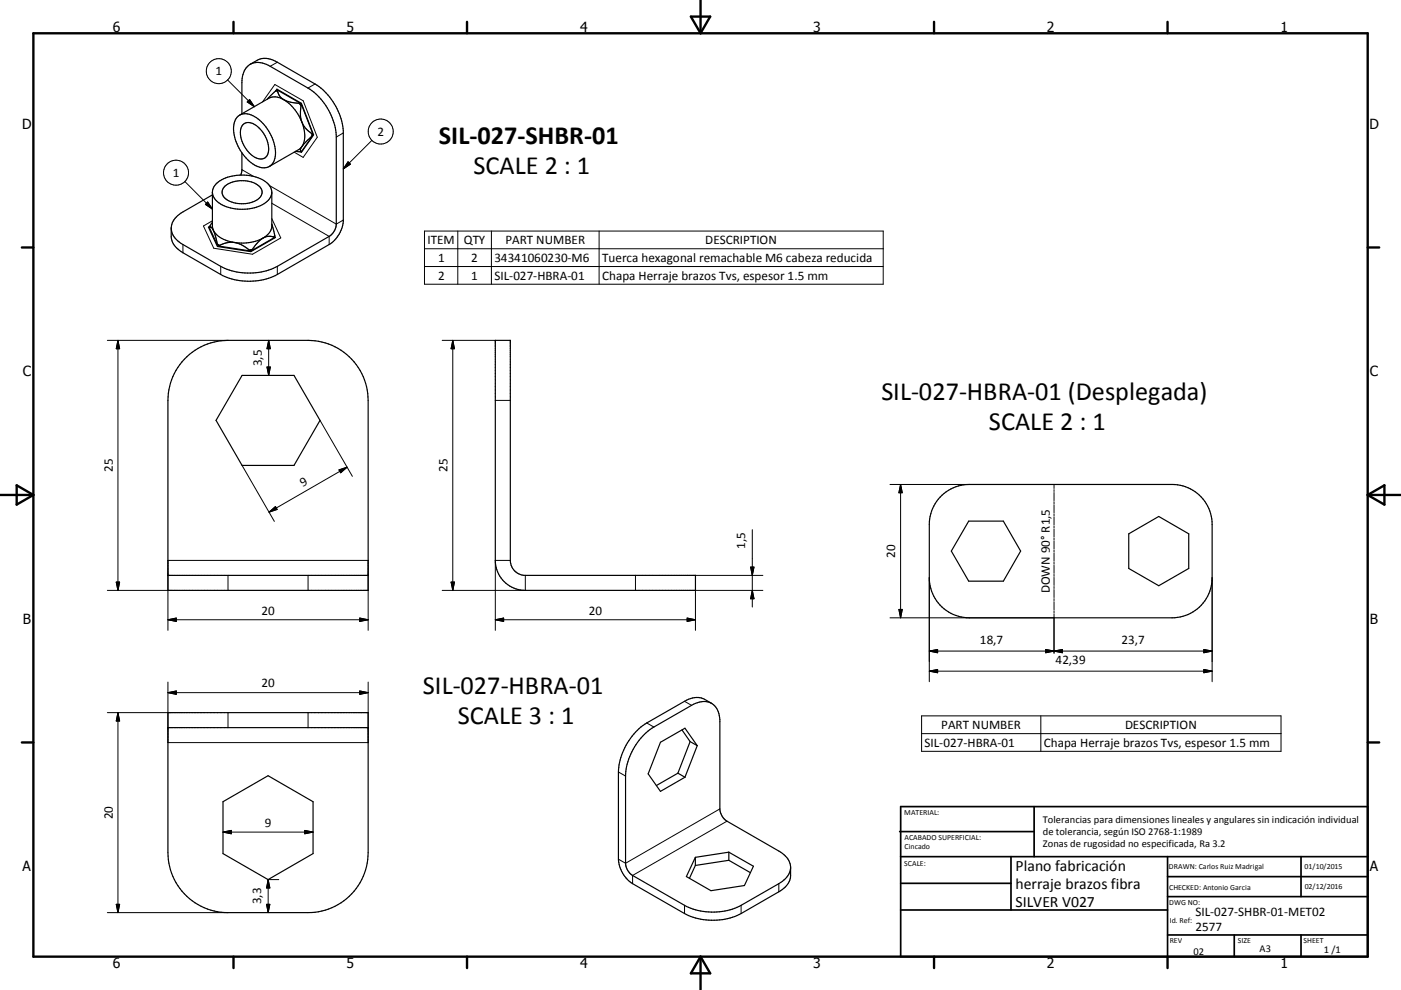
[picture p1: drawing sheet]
<svg xmlns="http://www.w3.org/2000/svg" width="420mm" height="297mm" viewBox="0 0 420 297" stroke-linecap="round" stroke-linejoin="round" font-family="sans-serif">
<g fill="none" stroke="#000" stroke-width=".36">
<path d="M75 19.3l2.1-1.2a6 6 0 0 1 6 .6l11.3 6.5a18.9 18.9 0 0 1 8.5 14v27.3a9.3 9.3 0 0 1-4.2 6.9l-15.6 8.9a18.7 18.7 0 0 1-16.9 0l-11.4-6.5a6.1 6.1 0 0 1-3.5-4.9v-2.7a6.1 6.1 0 0 1 3.5-4.6l8.9-5.1M71.1 35.2a3.9 3.9 0 0 1 5.2-.2 13.1 13.1 0 0 1 6.1 12.6 3.5 3.5 0 0 1-5.6 2.2 13.3 13.3 0 0 1-6.6-12.9zM72.5 34.1v-9.3a5.3 5.3 0 0 1 4.1-6 7 7 0 0 1 4.4 1.1l11.3 6.5a18.7 18.7 0 0 1 8.5 14.7v26.1a4.7 4.7 0 0 1-2.1 3.7l-15.6 9a18.9 18.9 0 0 1-16.9 0l-11.4-6.5a6.3 6.3 0 0 1-3.5-4.7M72.8 37.4a3.2 3.2 0 0 1 4.4 .6 8.1 8.1 0 0 1 2.9 8.6 2.66 2.66 0 0 1-4.1 .3 8.5 8.5 0 0 1-3.6-8.8zM82.6 27.3l-2.5 2.4M82.6 27.3l.4-.6 7.4 4.3 3.6 9.5-3.6 5.2-.4-.2M83.2 27.3h-.6M83.2 27.3l.7 1.5 1.2 1.1M83.4 27.2l-.8 .1M83.4 27.2l-.2 .1M83.4 27.2l6.4 3.7M85.1 29.9l2.1 .8 2.4 .3"/>
<path d="M85.1 29.9a14.1 14.1 0 0 1 5.4 6.8M85.1 29.9a4.4 4.4 0 0 0-4.5-.4l-8.7 5M89.6 31l.7 .8M89.8 30.9l.7 .7M89.8 30.9l-.2 .1M90.3 31.8a10.1 10.1 0 0 0 .2 4.9M90.5 31.6l-.2 .2M90.5 31.6l3.2 8.3M90.5 36.7l1.1 1.8 1.9 1.6M90.5 36.7a8.3 8.3 0 0 1 0 7.2M93.7 39.9v.9M93.7 39.9l-.2 .2"/>
<path d="M63.7 57.7v10.1l.2 1M64.7 55.3a13 13 0 0 1 13.3-1.7 4.6 4.6 0 0 1 3.4 4.9 7.5 7.5 0 0 1-6.5 4.1 11.8 11.8 0 0 1-10.4-2.8 3.3 3.3 0 0 1 .2-4.5zM67.5 55.8a8.7 8.7 0 0 1 10.4 .2 2.51 2.51 0 0 1-1.2 4.2 8.7 8.7 0 0 1-9.6-1.1 2.33 2.33 0 0 1 .4-3.3zM72.5 45.9v5.3l-.4 1.3M81.5 57.7v10.1a4.5 4.5 0 0 1-2.6 3.6M88.6 45.4l1.7 .1M90.5 43.9a1.04 1.04 0 0 0-.2 1.6M90.5 43.9l-1 1-8.7 5M93.5 40.1v.8M93.5 40.9l-3 3M93.7 40.8l-.2 .1M93.7 40.8l-3.4 4.7"/>
<path d="M62.8 68.1l2.4 5.4M62.8 68.1l.6 .2 .4 .5M62.9 67.9l-.4 .3 2.7 5.7 10 1.6 7.4-4.2-.2-.5M63.7 66.7l-.9 1.4M63.8 68.8l.2 .3M64 69.1l1.2 4.1M64 69.1a7.9 7.9 0 0 0 6.3 3.6M65.2 73.5l.7 .4M65.2 73.2l.7 .4M65.2 73.2v.3M65.9 73.6v.3M65.9 73.9l8.8 1.3"/>
<path d="M70.3 72.7l2.1 .7 2.3 1.6M70.3 72.7a7.2 7.2 0 0 0-4.4 .9M74.7 75v.2M75.6 75.1l-.9 .1M75.6 74.8v.3M75.6 74.8l-.9 .2M78.9 71.4l-1.6 1.3-1.7 2.1M78.9 71.4a13.6 13.6 0 0 1-8.6 1.3M81.5 67.2l.9 3.4M82.1 71.1v.3M82.1 71.4l-6.5 3.7M82.1 71.1a3.7 3.7 0 0 0-3.2 .3"/>
<path d="M82.4 70.8l-.3 .6M82.4 70.6v.2M82.4 70.6l-.3 .5M55.3 107.8a17.9 17.9 0 0 1 13.1-5.7h24a18.1 18.1 0 0 1 18 18v57h-60.1v-57a18.1 18.1 0 0 1 5-12.3zM72.6 112.6h15.5l7.8 13.5-7.8 13.5h-15.5l-7.8-13.5zM148.5 102.1h4.5v66a4.5 4.5 0 0 0 4.5 4.5h51v4.5h-51a9 9 0 0 1-9-9zM282.4 148.6a12 12 0 0 1 8.2-3.3h60.8a12 12 0 0 1 12 12v16a12 12 0 0 1-12 12.1h-60.8a12 12 0 0 1-12-12.1v-16a12 12 0 0 1 3.8-8.7zM290.4 156.3h10.4l5.2 9-5.2 9.1h-10.4l-5.2-9.1zM50.3 172.6h60.1M338.4 160.2l9-5.3 9 5.3v10.3l-9 5.2-9-5.2zM50.3 213.8h60.1v42a18 18 0 0 1-18 18h-24a18 18 0 0 1-18.1-18zM50.3 218.3h60.1"/>
<path d="M204.5 219l2.4 3.5M213.3 211l-2.1-1.2a6 6 0 0 0-6 .6l-11.3 6.5a18.7 18.7 0 0 0-8.5 14.7v26.2a9.4 9.4 0 0 0 4.3 7.3l15.5 9a18.9 18.9 0 0 0 17 0l11.3-6.6a6 6 0 0 0 3.5-4.8v-2.7a6 6 0 0 0-3.5-4.7l-15.5-8.9a4.7 4.7 0 0 1-2.2-3.7v-26.8a5 5 0 0 0-4.6-5.5l-1.6 .3-1.7 .6-11.9 6.8a18.7 18.7 0 0 0-8.5 14.7v26.2a4.6 4.6 0 0 0 2.2 3.6l15.5 9a18.7 18.7 0 0 0 17 0l11.3-6.5a6.3 6.3 0 0 0 3.5-4.7M203.2 232l-6.4 3.7M203.2 232l2.2 1.2M206.9 222.5l-3.7 9.5M206.9 222.5l2.1 1.2M209 223.7l-3.6-5.2-7.4 4.2-3.7 9.5 3.7 5.2 7.4-4.2M209 223.7l-3.6 9.5M66.9 240.5l13.5-7.8 13.5 7.8v15.6l-13.5 7.8-13.5-7.8zM208.5 259.6l-1.8 3.9M208.5 257.2v2.4M218.5 258.1l6.5 3.7"/>
<path d="M218.5 258.1l-10 1.5M218.5 255.7l7.4 4.2-2.7 5.8-10.1 1.5-7.3-4.2 2.7-5.8M218.5 255.7v2.4M218.5 255.7l-10 1.5"/>
</g>
<g fill="none" stroke="#000" stroke-width=".3">
<path d="M83.1 18.7l-2.1 1.2M68.2 24l8.1 8M74.8 29.9l1.5 2.1-2.2-1.4zM78.7 30.6l3.7-5.2 8.5 4.8 4.2 11-4.2 6-2.7-1.6M94.4 25.2l-2.1 1.2M102.9 39.9l-2.1 1.2M55.4 54.5l8.3 8.2M72.5 50.9l3.5 2M80.8 55.7l20 11.5 2.1-1.2M104.4 48.5l.7 .8-2.2 1.4zM111.5 42.1l-8.6 8.6M54.8 73.4v2.4"/>
<path d="M62.3 60.6l1.4 2.1-2.1-1.4zM66.2 79.9v2.4M81.5 61l17.2 9.9v2.5M81.5 65.6l2.7 5.8-8.5 4.9-11.6-1.8-3.1-6.7 2.7-1.6M83.1 79.9v2.4M127.3 69.3h137.5v16h-137.5zM127.3 74.6h137.5M127.3 80h137.5M137.2 69.3v16M147.3 69.3v16M179.6 69.3v16M32.2 102.1h36.2"/>
<path d="M35.4 102.1v75M35.4 102.1l.5 2.5h-1zM80 110.1h1.1l-.6 2.5zM80.5 102.1l.6 2.5h-1.1zM80.5 102.1v10.5M132.6 102.1h15.9M135.7 102.1l.6 2.5h-1.1zM135.7 102.1v75M72.6 139.6l9.7 16.8M95.9 126.1l9.7 16.8M148.5 120.1h4.5M80.7 153.6l1.9-1.6 .5 .8z"/>
<path d="M101.6 141l2.4-.8-1.9 1.6zM104 140.2l-23.3 13.4M225.5 158.9v23.2M266.8 145.3h49.2v1.3M270 145.3v40.1M270 145.3l.5 2.5h-1zM316 146.9v.6M316 147.8v2.4M316 150.5v.6M316 151.4v2.4M316 154.1v.6M316 155v2.5"/>
<path d="M316 157.8v.6M316 158.7v2.4M32.2 177.1h18.1M34.9 174.6h1l-.5 2.5zM68.4 172.6v4.5M92.4 172.6v4.5M135.2 174.6h1.1l-.6 2.5zM153 168.1h-4.5v21M157.5 172.6v4.5h-24.9M190.5 172.6v4.5M208.5 172.6h20.2M225 170.1h1.1l-.6 2.5z"/>
<path d="M225.5 177.1l.6 2.5h-1.1zM228.7 177.1h-20.2v12M278.6 173.3v31.2M316 161.4v.6M316 162.3v2.4M316 165v.6M316 165.9v2.5M316 168.7v.6M316 169.6v2.4M316 172.3v.6M316 173.2v2.4M316 176v.6"/>
<path d="M316 176.9v2.4M316 179.6v.6M363.4 173.3v31.2M50.3 189.1v-21h60.1v21M50.3 185.9h60.1M50.3 185.9l2.6-.5v1zM107.9 185.4l2.5 .5-2.5 .5zM148.5 185.9h60M148.5 185.9l2.5-.5v1zM206 185.4l2.5 .5-2.5 .5zM266.8 185.4h49.2M269.5 182.8h1l-.5 2.6z"/>
<path d="M278.6 195.3h84.8M278.6 195.3l2.5-.5v1zM313.5 194.8l2.5 .5-2.5 .5zM316 180.5v2.4M316 183.2v.6M316 184.1v11.9M316 195.3l2.5-.5v1zM360.9 194.8l2.5 .5-2.5 .5zM32.2 213.8h18.1M35.4 213.8v60M35.4 213.8l.5 2.5h-1zM50.3 204.6v18.2h60.1v-18.2"/>
<path d="M50.3 207.8l2.6-.5v1zM50.3 207.8h60.1M68.4 213.8v4.5M92.4 213.8v4.5M107.9 207.3l2.5 .5-2.5 .5zM193.9 216.9l2.1 1.2M205.2 210.4l2.1 1.2M276.3 214.8h107.8v10.6h-107.8zM278.6 201.4l2.5-.6v1zM278.6 201.4h84.8M312 214.8v10.6M360.9 200.8l2.5 .6-2.5 .4z"/>
<path d="M185.4 231.6l2.1 1.2M276.3 220.1h107.8M66.9 249.6h27M66.9 249.6l2.4-.5v1zM91.4 249.1l2.5 .5-2.5 .5zM215.8 242.7l-28.3 16.3-2.1-1.2M218 246.4l-28.3 16.2v2.5M32.2 273.8h36.2M34.9 271.3h1l-.5 2.5zM79.9 271.3h1l-.5 2.5zM80.4 263.9h3.2M80.4 263.9v9.9"/>
<path d="M80.4 263.9l.5 2.5h-1zM205.2 271.6v2.5M222.2 271.6v2.5M233.5 265.1v2.4"/>
<circle cx="65.6" cy="21.4" r="3.8"/>
<circle cx="114.1" cy="39.5" r="3.8"/>
<circle cx="52.8" cy="51.8" r="3.8"/>
</g>
<g fill="none" stroke="#000" stroke-width=".71">
<path d="M10 10h400v277h-400zM70 6.6v3.4M140 6.6v3.4M207.1 5h5.8l-2.9 5zM210 0v10M280 6.6v3.4M350 6.6v3.4M6.6 74.2h3.4M410 74.2h3.5M0 148.5h10M5 145.6l5 2.9-5 2.9zM410 148.5h10.1"/>
<path d="M410 148.5l5.1-2.9v5.8zM6.6 222.7h3.4M410 222.7h3.5M70 287v3.4M140 287v3.4M210 287v10M210 287l2.9 5h-5.8zM280 287v3.4M350 287v3.4"/>
</g>
<g fill="none" stroke="#000" stroke-width=".51">
<path d="M269.7 249.5h40.3M270 242h140v45h-140zM270 257h140M303.1 257v16M310 242v15M350 257v30M390.1 257v12M270 265h33.1M270 273h80M350 269h60M350 263h60M350 280.5h60"/>
<path d="M370 280.5v6.5M390.1 280.5v6.5"/>
</g>
<g fill="#000" stroke="#000" stroke-width=".3">
<path d="M74.8 29.9l1.5 2.1-2.2-1.4zM104.4 48.5l.7 .8-2.2 1.4zM62.3 60.6l1.4 2.1-2.1-1.4zM35.4 102.1l.5 2.5h-1zM80 110.1h1.1l-.6 2.5zM80.5 102.1l.6 2.5h-1.1zM135.7 102.1l.6 2.5h-1.1zM80.7 153.6l1.9-1.6 .5 .8zM101.6 141l2.4-.8-1.9 1.6zM270 145.3l.5 2.5h-1zM34.9 174.6h1l-.5 2.5zM135.2 174.6h1.1l-.6 2.5z"/>
<path d="M225 170.1h1.1l-.6 2.5zM225.5 177.1l.6 2.5h-1.1zM50.3 185.9l2.6-.5v1zM107.9 185.4l2.5 .5-2.5 .5zM148.5 185.9l2.5-.5v1zM206 185.4l2.5 .5-2.5 .5zM269.5 182.8h1l-.5 2.6zM278.6 195.3l2.5-.5v1zM313.5 194.8l2.5 .5-2.5 .5zM316 195.3l2.5-.5v1zM360.9 194.8l2.5 .5-2.5 .5zM35.4 213.8l.5 2.5h-1z"/>
<path d="M50.3 207.8l2.6-.5v1zM107.9 207.3l2.5 .5-2.5 .5zM278.6 201.4l2.5-.6v1zM360.9 200.8l2.5 .6-2.5 .4zM66.9 249.6l2.4-.5v1zM91.4 249.1l2.5 .5-2.5 .5zM34.9 271.3h1l-.5 2.5zM79.9 271.3h1l-.5 2.5zM80.4 263.9l.5 2.5h-1z"/>
</g>
<g font-size="7.9">
<text x="131.6" y="43.3">SIL-027-SHBR-01</text>
<text x="142" y="52.2">SCALE 2 : 1</text>
<text x="264.2" y="120.1">SIL-027-HBRA-01 (Desplegada)</text>
<text x="296.5" y="129.1">SCALE 2 : 1</text>
<text x="126.7" y="208.2">SIL-027-HBRA-01</text>
<text x="137.2" y="217.2">SCALE 3 : 1</text>
</g>
<g font-size="4.7">
<text x="304.5" y="261.2">Plano fabricación</text>
<text x="304.5" y="266.6">herraje brazos fibra</text>
<text x="304.5" y="272">SILVER V027</text>
</g>
<g font-size="4.2">
<text x="33.9" y="9.6">6</text>
<text x="103.9" y="9.6">5</text>
<text x="173.9" y="9.6">4</text>
<text x="243.8" y="9.6">3</text>
<text x="313.9" y="9.6">2</text>
<text x="383.9" y="9.6">1</text>
<text x="6.7" y="38.7">D</text>
<text x="410.5" y="38.7">D</text>
<text x="6.9" y="112.9">C</text>
<text x="410.7" y="112.9">C</text>
<text x="6.9" y="187.1">B</text>
<text x="410.7" y="187.1">B</text>
<text x="6.8" y="261.4">A</text>
<text x="410.7" y="261.4">A</text>
<text x="33.9" y="290.4">6</text>
<text x="103.9" y="290.4">5</text>
<text x="173.9" y="290.4">4</text>
<text x="243.8" y="290.4">3</text>
<text x="313.9" y="290.4">2</text>
<text x="383.9" y="290.4">1</text>
</g>
<g font-size="3.9">
<text x="64.6" y="22.6">1</text>
<text x="113.2" y="40.7">2</text>
<text x="51.8" y="53.1">1</text>
<text x="128.2" y="73.2">ITEM</text>
<text x="139" y="73.2">QTY</text>
<text x="151.6" y="73.2">PART NUMBER</text>
<text x="211.4" y="73.2">DESCRIPTION</text>
<text x="131.3" y="78.6">1</text>
<text x="131.3" y="83.9">2</text>
<text x="141.3" y="78.6">2</text>
<text x="141.3" y="83.9">1</text>
<text x="148.3" y="78.6">34341060230-M6</text>
<text x="148.3" y="83.9">SIL-027-HBRA-01</text>
<text x="180.5" y="78.7">Tuerca hexagonal remachable M6 cabeza reducida</text>
<text x="180.5" y="84">Chapa Herraje brazos Tvs, espesor 1.5 mm</text>
<text x="78.5" y="109.9" transform="rotate(-90 78.5 109.9)">3,5</text>
<text x="33.8" y="141.6" transform="rotate(-90 33.8 141.6)">25</text>
<text x="134.2" y="141.6" transform="rotate(-90 134.2 141.6)">25</text>
<text x="90.8" y="146" transform="rotate(-30 90.8 146)">9</text>
<text x="223.4" y="164.6" transform="rotate(-90 223.4 164.6)">1,5</text>
<text x="268.4" y="167.3" transform="rotate(-90 268.4 167.3)">20</text>
<text x="314.7" y="178" transform="rotate(-90 314.7 178)">DOWN 90° R1,5</text>
<text x="78.4" y="184.4">20</text>
<text x="176.5" y="184.4">20</text>
<text x="293.8" y="193.3">18,7</text>
<text x="336.2" y="193.3">23,7</text>
<text x="316.5" y="199.2">42,39</text>
<text x="78.4" y="206.2">20</text>
<text x="282.2" y="218.7">PART NUMBER</text>
<text x="337.3" y="218.7">DESCRIPTION</text>
<text x="277.2" y="224">SIL-027-HBRA-01</text>
<text x="312.9" y="224">Chapa Herraje brazos Tvs, espesor 1.5 mm</text>
<text x="33.8" y="245.8" transform="rotate(-90 33.8 245.8)">20</text>
<text x="79.4" y="248.1">9</text>
<text x="78.3" y="271.4" transform="rotate(-90 78.3 271.4)">3,3</text>
<text x="358.4" y="274.9">SIL-027-SHBR-01-MET02</text>
<text x="358.4" y="279.4">2577</text>
</g>
<g font-size="3.1">
<text x="312.7" y="246.8">Tolerancias para dimensiones lineales y angulares sin indicación individual</text>
<text x="312.7" y="250.4">de tolerancia, según ISO 2768-1:1989</text>
<text x="312.7" y="254">Zonas de rugosidad no especificada, Ra 3.2</text>
<text x="357.8" y="286.5">02</text>
<text x="377.6" y="285.6">A3</text>
<text x="396.9" y="285.9">1 /1</text>
</g>
<g font-size="2.4">
<text x="271.1" y="244.4">MATERIAL:</text>
<text x="271.2" y="252">ACABADO SUPERFICIAL:</text>
<text x="271.2" y="254.7">Cincado</text>
<text x="271.1" y="259.7">SCALE:</text>
<text x="350.4" y="260.8">DRAWN: Carlos Ruiz Madrigal</text>
<text x="391.1" y="260.6">01/10/2015</text>
<text x="350.5" y="267">CHECKED: Antonio Garcia</text>
<text x="391.2" y="266.7">02/12/2016</text>
<text x="350.5" y="271.4">DWG NO:</text>
<text x="350.7" y="276.9">Id. Ref:</text>
<text x="350.7" y="282.8">REV</text>
<text x="371.1" y="282.9">SIZE</text>
<text x="390.8" y="283">SHEET</text>
</g>
</svg>
